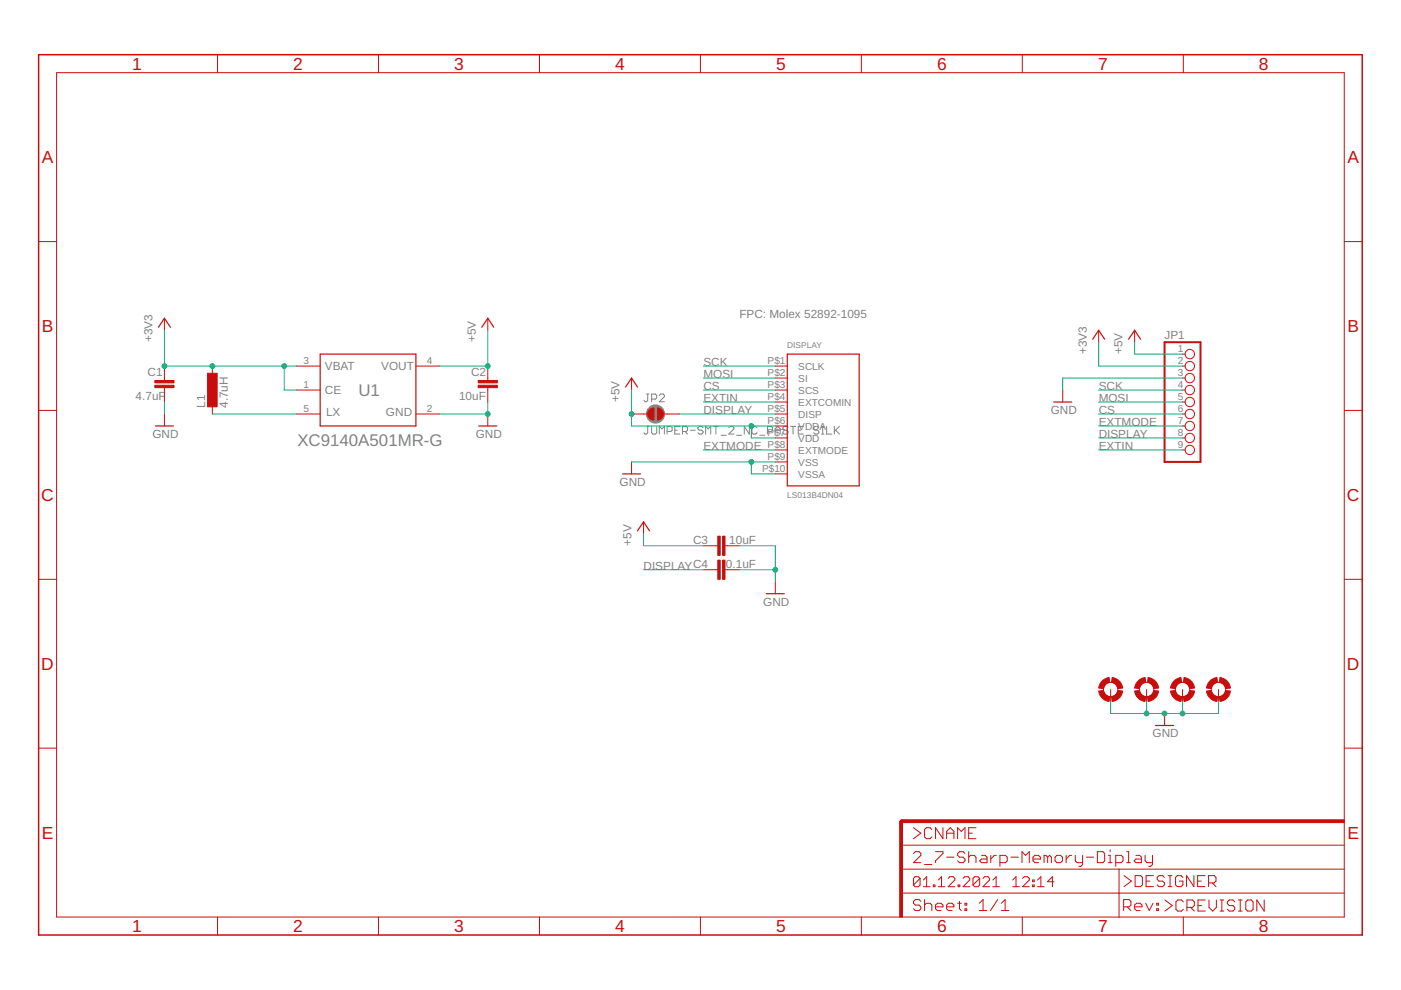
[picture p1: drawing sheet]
<svg xmlns="http://www.w3.org/2000/svg" width="297mm" height="210mm" viewBox="0 0 297 210" stroke-linecap="round" stroke-linejoin="round" font-family="sans-serif">
<g fill="none" stroke="#808080" stroke-width=".21">
<path d="M137.1 90.4h.5M137.1 83.5h.5M137.3 90.4v1.4l-.2 .2h-.3l-.3-.2M137.3 83.5v1.4l-.2 .3h-.3l-.3-.3M138.2 90.4v1.4l.2 .2h.6l.2-.2v-1.4M138.2 84.6h.8l.2-.3v-.5l-.2-.3h-.8v1.7M139.8 92v-1.6l.5 .5 .6-.5v1.6M139.8 83.8l.3-.3h.5l.3 .3v.3l-1.1 1.1h1.1M141.4 91.5h.8l.3-.3v-.5l-.3-.3h-.8v1.6M143.1 91.2h.5M144.1 90.4h-1v1.6h1M144.7 91.5h.8l.3-.3v-.5l-.3-.3h-.8v1.6"/>
<path d="M145.2 91.5l.6 .5M146.3 91.2h1.1M149.1 90.7l-.3-.3h-.5l-.3 .3v.2l.3 .3h.5l.3 .3v.3l-.3 .2h-.5l-.3-.2M149.6 92v-1.6l.6 .5 .5-.5v1.6M151.3 90.4h1M151.8 90.4v1.6M152.9 92.3h1.1M154.5 90.7l.3-.3h.5l.3 .3v.2l-1.1 1.1h1.1M156.2 92.3h1M158.9 90.4v1.6l-1.1-1.6v1.6M160.5 90.7l-.2-.3h-.6l-.3 .3v1.1l.3 .2h.6l.2-.2M161.1 92.3h1.1"/>
<path d="M162.7 91.5h.8l.3-.3v-.5l-.3-.3h-.8v1.6M164.3 91.2h1.1M164.3 92v-1.1l.6-.5 .5 .5v1.1M167.1 90.7l-.3-.3h-.6l-.2 .3v.2l.2 .3h.6l.3 .3v.3l-.3 .2h-.6l-.2-.2M167.6 90.4h1.1M168.1 90.4v1.6M169.2 91.2h.6M170.3 90.4h-1.1v1.6h1.1M170.9 92.3h1.1M173.6 90.7l-.3-.3h-.5l-.3 .3v.2l.3 .3h.5l.3 .3v.3l-.3 .2h-.5l-.3-.2M174.2 92h.5M174.2 90.4h.5"/>
<path d="M174.4 90.4v1.6M175.3 90.4v1.6h1M176.9 90.4v1.6M177.2 91.2l.8 .8M178 90.4l-1.1 1.1"/>
</g>
<circle cx="139" cy="87.8" r="1.93" fill="#808080" stroke="#808080" stroke-width=".21"/>
<g fill="none" stroke="#c90d0c" stroke-width=".25">
<path d="M33.6 69.4l1.3-1.9 1.2 1.9M67.9 75.1h20.3v15.2h-20.3zM102.2 69.4l1.2-1.9 1.3 1.9M166.9 75.1h15.3v27.9h-15.3zM231.7 71.9l1.2-1.9 1.3 1.9M239.3 71.9l1.3-1.9 1.2 1.9M33 90.3h3.8M101.5 90.3h3.8M132.6 82.1l1.3-1.9 1.3 1.9M223.4 85.2h3.8M132 100.5h3.8M135.2 112.5l1.2-1.9 1.3 1.9"/>
<path d="M162.5 125.9h3.8M245 153.8h3.8"/>
</g>
<g fill="none" stroke="#c90d0c" stroke-width=".21">
<path d="M12 15.4h273v179h-273zM46.1 11.6v3.8M80.2 11.6v3.8M114.4 11.6v3.8M148.5 11.6v3.8M182.6 11.6v3.8M216.7 11.6v3.8M250.9 11.6v3.8M8.2 51.2h3.8M285 51.2h3.8M34.9 67.5v2.5M34.9 77.6v3.1"/>
<path d="M45 77.6v2.6M62.8 77.6h5.1M88.2 77.6h5.1M103.4 67.5v2.5M103.4 77.6v3.1M164.4 77.6h2.5M232.9 70v2.6M240.6 70v2.6M250.7 77.6h.6M250.7 75.1h.6M8.2 87h3.8M34.9 82.2v3"/>
<path d="M34.9 87.8v2.5M45 85.2v2.6M62.8 82.7h5.1M62.8 87.8h5.1M88.2 87.8h5.1M103.4 82.2v3M103.4 87.8v2.5M133.9 87.8h3.4M133.9 80.2v2.5M133.9 97.9v2.6M140.6 87.8h3.5M164.4 80.2h2.5"/>
<path d="M164.4 82.7h2.5M164.4 85.2h2.5M164.4 87.8h2.5M164.4 90.3h2.5M164.4 92.9h2.5M164.4 95.4h2.5M164.4 97.9h2.5M225.3 82.7v2.5M250.7 80.2h.6M250.7 82.7h.6M250.7 85.2h.6M250.7 87.8h.6"/>
<path d="M250.7 90.3h.6M250.7 92.9h.6M250.7 95.4h.6M285 87h3.8M136.4 110.6v2.6M149.1 115.7h3.1M153.7 115.7h3.1M164.4 100.5h2.5M8.2 122.8h3.8M149.1 120.8h3.1M153.7 120.8h3.1M164.4 123.3v2.6"/>
<path d="M285 122.8h3.8M8.2 158.6h3.8M235.5 146.2v2.5M243.1 146.2v2.5M246.9 151.3v2.5M250.7 146.2v2.5M258.3 146.2v2.5M285 158.6h3.8M191.1 179.2h93.9M193.7 175.5l1.5 1.2-1.5 1.1M197.6 175.9l-.4-.4h-.8l-.4 .4v1.5l.4 .4h.8l.4-.4M199.9 175.5v2.3l-1.5-2.3v2.3"/>
<path d="M200.7 177.8v-1.5l.8-.8 .7 .8v1.5M200.7 176.7h1.5M203 177.8v-2.3l.8 .8 .8-.8v2.3M205.4 176.7h.7M206.9 175.5h-1.5v2.3h1.5M46.1 194.4v3.8M80.2 194.4v3.8M114.4 194.4v3.8M148.5 194.4v3.8M182.6 194.4v3.8M191.1 189.4h93.9M191.1 184.3h93.9"/>
<path d="M193.7 181l.4-.4h.8l.3 .4v.4l-1.5 1.5h1.5M195.1 186.2l-.4-.3h-.7l-.3 .3v1.4M195.1 186.2v1.4l-.4 .4h-.7l-.3-.4M195.1 186.2l-1.4 1.4M195.2 191.1l-.3-.4h-.8l-.4 .4v.4l.4 .4h.8l.3 .4v.4l-.3 .4h-.8l-.4-.4M195.8 188h1.4M195.8 186.6l.7-.7v2.1M196 191.9l.4-.4h.8l.4 .4v1.2M196 190.7v2.4M196 183.3h1.6M197.9 187.6h.3v.4h-.3zM198.4 192.3h1.5v-.4l-.4-.4h-.7l-.4 .4v.8l.4 .4h.7"/>
<path d="M198.4 180.6h1.5v.4l-1.5 1.5v.4M198.9 188h1.4M198.9 186.6l.7-.7v2.1M200.7 192.3h1.5v-.4l-.3-.4h-.8l-.4 .4v.8l.4 .4h.8M200.7 181.7h1.5M201 186.2l.4-.3h.7l.3 .3v.4l-1.4 1.4h1.4M203 191.5h.8M203.1 187.6h.4v.4h-.4zM203.4 191.1v1.6l.4 .4M204.2 186.2l.3-.3h.8l.3 .3v.4l-1.4 1.4h1.4M204.6 191.5h.4v.4h-.4zM204.6 192.7h.4v.4h-.4z"/>
<path d="M204.6 181l-.4-.4h-.8l-.4 .4v.4l.4 .3h.8l.4 .4v.4l-.4 .4h-.8l-.4-.4M205.4 180.6v2.3M205.4 181.7l.4-.3h.7l.4 .3v1.2M207.6 193.1h1.6M207.6 191.5l.8-.8v2.4M207.7 186.2l-.4-.3h-.6l-.4 .3v1.4M207.7 186.2v1.4l-.4 .4h-.6l-.4-.4M207.7 186.2l-1.4 1.4M208.1 181.4h.8l.4 .3v1.2h-1.2l-.4-.4 .4-.4h1.2M208.4 186.2l.3-.3h.8l.3 .3v.4l-1.4 1.4h1.4M210.1 181.4v1.5M210.5 188h1.4"/>
<path d="M210.5 186.6l.7-.7v2.1M211.2 181.4h-.4l-.7 .7M211.5 190.7l-1.5 2.4M212 182.9h1.2l.4-.4v-.8l-.4-.3h-1.2v2.3M212.3 193.1h1.6M212.3 191.5l.8-.8v2.4M214.3 181.7h1.6M214.7 188h1.4M214.7 186.6l.7-.7v2.1M216.7 182.9v-2.3l.7 .8 .8-.8v2.3M216.7 194.4v3.8M216.8 186.2l.4-.3h.7l.3 .3v.4l-1.4 1.4h1.4"/>
<path d="M218.9 187.6h.4v.4h-.4zM218.9 186.6h.4v.3h-.4zM219 182.1h1.6v-.4l-.4-.3h-.8l-.4 .3v.8l.4 .4h.8M220 188h1.4M220 186.6l.7-.7v2.1M222.1 181.7l-.4-.3h-.3v1.5M222.1 181.7v1.2M222.1 181.7l.4-.3 .4 .3v1.2M223.5 186.9h-1.4l1-1v2.1M224.1 181.4h.8l.4 .3v.8l-.4 .4h-.8l-.4-.4v-.8zM226 181.4v1.5M227.2 181.4h-.4l-.8 .7"/>
<path d="M228 181.4v1.1l.4 .4h1.1M229.5 181.4v1.9l-.3 .4h-.5M230.3 181.7h1.6M232.7 180.6h1.1l.4 .4v1.5l-.4 .4h-1.1zM235 182.9h.8M235 181.4h.4v1.5M235.4 180.2v.4M236.6 182.9h1.1l.4-.4v-.8l-.4-.3h-1.1v2.3M237.3 184.3v10.2M238.2 192.3h1.2l.4-.4v-.8l-.4-.4h-1.2v2.4M238.3 185.7l1.6 1.1-1.6 1.2M238.9 182.9h.8"/>
<path d="M238.9 180.6h.4v2.3M239 192.3l.8 .8M240.6 192.3h1.5v-.4l-.4-.4h-.7l-.4 .4v.8l.4 .4h.7M240.7 185.7h1.1l.4 .3v1.6l-.4 .4h-1.1zM240.8 181.4h.8l.4 .3v1.2h-1.2l-.3-.4 .3-.4h1.2M242.8 181.4v1.1l.4 .4h1.1M242.9 191.5l.8 1.6 .8-1.6M243 186.8h.8M244.3 181.4v1.9l-.4 .4h-.3M244.6 185.7h-1.6v2.3h1.6M245.2 191.5h.4v.4h-.4zM245.2 192.7h.4v.4h-.4z"/>
<path d="M246.9 186l-.4-.3h-.8l-.4 .3v.4l.4 .4h.8l.4 .4v.4l-.4 .4h-.8l-.4-.4M247 190.8l1.5 1.2-1.5 1.2M247.7 188h.8M247.7 185.7h.8M248.1 185.7v2.3M250.8 186l-.4-.3h-.8l-.4 .3v1.6l.4 .4h.8l.4-.4v-.8h-.8M250.9 191.2l-.4-.4h-.8l-.4 .4v1.6l.4 .4h.8l.4-.4M250.9 194.4v3.8M251.7 192.4h1.1l.4-.4v-.8l-.4-.4h-1.1v2.4M252.4 192.4l.8 .8M253.1 185.7v2.3l-1.5-2.3v2.3M253.9 186.8h.8"/>
<path d="M254 192h.8M255.5 185.7h-1.6v2.3h1.6M255.5 190.8h-1.5v2.4h1.5M256.2 187.2h1.2l.4-.4v-.8l-.4-.3h-1.2v2.3M256.3 190.8v1.6l.8 .8 .8-.8v-1.6M257 187.2l.8 .8M258.7 190.8h.8M258.7 193.2h.8M259.1 190.8v2.4M261.8 191.2l-.4-.4h-.8l-.4 .4v.4l.4 .4h.8l.4 .4v.4l-.4 .4h-.8l-.4-.4M262.6 190.8h.8M262.6 193.2h.8"/>
<path d="M263 190.8v2.4M264.5 190.8h.8l.4 .4v1.6l-.4 .4h-.8l-.4-.4v-1.6zM268 190.8v2.4l-1.5-2.4v2.4"/>
<circle cx="252.3" cy="75.1" r=".99"/>
<circle cx="252.3" cy="77.6" r=".99"/>
<circle cx="252.3" cy="87.8" r=".99"/>
<circle cx="252.3" cy="92.9" r=".99"/>
<circle cx="252.3" cy="95.4" r=".99"/>
<circle cx="252.3" cy="90.3" r=".99"/>
<circle cx="252.3" cy="80.2" r=".99"/>
<circle cx="252.3" cy="82.7" r=".99"/>
<circle cx="252.3" cy="85.2" r=".99"/>
<circle cx="235.5" cy="146.2" r="1.52"/>
<circle cx="243.1" cy="146.2" r="1.52"/>
<circle cx="250.7" cy="146.2" r="1.52"/>
<circle cx="258.3" cy="146.2" r="1.52"/>
</g>
<g fill="#c90d0c" stroke="#c90d0c" stroke-width=".21">
<path d="M248.8 144.5l.6-.5 1-.3 .1 1-.9 .4-.4 .9-1-.1 .1-.6z" fill-rule="evenodd"/>
<path d="M248.2 146.5l1-.1 .4 .9 .9 .4-.1 1a2.53 2.53 0 0 1-2.2-2.2z" fill-rule="evenodd"/>
<path d="M250.9 147.7l.9-.4 .4-.9 1.1 .1a2.54 2.54 0 0 1-2.3 2.2z" fill-rule="evenodd"/>
<path d="M251 143.7a2.52 2.52 0 0 1 2.3 2.2l-1.1 .1-.4-.9-.9-.4z" fill-rule="evenodd"/>
<path d="M256.4 144.5l.6-.5 1-.3 .1 1-.8 .4-.5 .9-1-.1 .1-.6z" fill-rule="evenodd"/>
<path d="M255.8 146.5l1-.1 .5 .9 .8 .4-.1 1a2.53 2.53 0 0 1-2.2-2.2z" fill-rule="evenodd"/>
<path d="M258.5 147.7l.9-.4 .5-.9 1 .1a2.54 2.54 0 0 1-2.2 2.2z" fill-rule="evenodd"/>
<path d="M258.7 143.7a2.52 2.52 0 0 1 2.2 2.2l-1 .1-.5-.9-.9-.4z" fill-rule="evenodd"/>
<path d="M241.2 144.5l.6-.5 1-.3 .1 1-.9 .4-.4 .9-1-.1 .1-.6z" fill-rule="evenodd"/>
<path d="M240.6 146.5l1-.1 .4 .9 .9 .4-.1 1a2.53 2.53 0 0 1-2.2-2.2z" fill-rule="evenodd"/>
<path d="M243.3 147.7l.6-.2a1.4 1.4 0 0 0 .7-1.1l1 .1a2.48 2.48 0 0 1-2.2 2.2z" fill-rule="evenodd"/>
<path d="M243.4 143.7a2.52 2.52 0 0 1 2.2 2.2l-1 .1-.4-.9-.9-.4z" fill-rule="evenodd"/>
<path d="M233.5 144.5l.7-.5 1-.3 .1 1-.9 .4-.4 .9-1.1-.1 .2-.6z" fill-rule="evenodd"/>
<path d="M232.9 146.5l1.1-.1 .4 .9 .9 .4-.1 1a2.53 2.53 0 0 1-2.3-2.2z" fill-rule="evenodd"/>
<path d="M235.7 147.7l.6-.2a1.4 1.4 0 0 0 .7-1.1l1 .1a2.48 2.48 0 0 1-2.2 2.2z" fill-rule="evenodd"/>
<path d="M235.8 143.7a2.52 2.52 0 0 1 2.2 2.2l-1 .1-.4-.9-.9-.4z" fill-rule="evenodd"/>
<path d="M139.4 86.5a1.27 1.27 0 0 1 1.2 1.3 1.27 1.27 0 0 1-1.2 1.2z" fill-rule="evenodd"/>
<path d="M137.6 86.9l1-.4v2.5a1.26 1.26 0 0 1-1.2-.7 1.26 1.26 0 0 1 .2-1.4z" fill-rule="evenodd"/>
</g>
<g fill="#c90d0c" stroke="#c90d0c" stroke-width=".21">
<path d="M190.8 174.1h.5v20.3h-.5z"/>
<path d="M191 173.8h94v.6h-94z"/>
<path d="M44 79.1h2v7.2h-2z"/>
<path d="M101.4 81.7h4.1v.5h-4.1z"/>
<path d="M101.4 80.7h4.1v.5h-4.1z"/>
<path d="M32.8 81.7h4.1v.5h-4.1z"/>
<path d="M32.8 80.7h4.1v.5h-4.1z"/>
<path d="M153.2 113.7h.5v4.1h-.5z"/>
<path d="M152.2 113.7h.5v4.1h-.5z"/>
<path d="M153.2 118.8h.5v4h-.5z"/>
<path d="M152.2 118.8h.5v4h-.5z"/>
</g>
<path d="M192.3 174.1h-1.2v1.3" fill="none" stroke="#c90d0c" stroke-width=".61"/>
<path d="M8.2 11.6h280.6v186.6h-280.6z" fill="none" stroke="#c90d0c" stroke-width=".32"/>
<path d="M246.9 72.6h7.6v25.3h-7.6z" fill="none" stroke="#c90d0c" stroke-width=".42"/>
<g fill="none" stroke="#0dab76" stroke-width=".21">
<path d="M34.9 70v7.6h27.9M60.3 77.6v5.1h2.5M103.4 70v7.6h-10.1M149.1 77.6h15.3M232.9 72.6v5h17.8M240.6 72.6v2.5h10.1M34.9 85.2v2.6M45 87.8h17.8M103.4 85.2v2.6h-10.1M133.9 97.9h30.5M133.9 82.7v7.6h30.5M144.1 87.8h20.3"/>
<path d="M149.1 80.2h15.3M149.1 95.4h15.3M149.1 85.2h15.3M149.1 82.7h15.3M159.3 97.9v2.6h5.1M159.3 90.3v2.6h5.1M232.9 87.8h17.8M232.9 95.4h17.8M232.9 90.3h17.8M232.9 85.2h17.8M232.9 82.7h17.8M232.9 92.9h17.8"/>
<path d="M250.7 80.2h-25.4v2.5M136.4 113.2v2.5h12.7M156.8 115.7h7.6v7.6M136.4 120.8h12.7M156.8 120.8h7.6M235.5 148.7v2.6h22.8v-2.6M243.1 148.7v2.6M250.7 148.7v2.6"/>
</g>
<g fill="#0dab76" stroke="#0dab76" stroke-width=".21">
<circle cx="159.3" cy="97.9" r=".51"/>
<circle cx="103.4" cy="87.8" r=".51"/>
<circle cx="164.4" cy="120.8" r=".51"/>
<circle cx="250.7" cy="151.3" r=".51"/>
<circle cx="243.1" cy="151.3" r=".51"/>
<circle cx="246.9" cy="151.3" r=".51"/>
<circle cx="159.3" cy="90.3" r=".51"/>
<circle cx="133.9" cy="87.8" r=".51"/>
<circle cx="103.4" cy="77.6" r=".51"/>
<circle cx="60.3" cy="77.6" r=".51"/>
<circle cx="45" cy="77.6" r=".51"/>
<circle cx="34.9" cy="77.6" r=".51"/>
</g>
<g font-size="3.7" fill="#c90d0c">
<text x="28" y="14.8">1</text>
<text x="62.2" y="14.8">2</text>
<text x="96.3" y="14.8">3</text>
<text x="130.4" y="14.8">4</text>
<text x="164.5" y="14.8">5</text>
<text x="198.7" y="14.8">6</text>
<text x="232.8" y="14.8">7</text>
<text x="266.9" y="14.8">8</text>
<text x="8.9" y="34.6">A</text>
<text x="285.7" y="34.6">A</text>
<text x="8.9" y="70.4">B</text>
<text x="285.7" y="70.4">B</text>
<text x="8.8" y="106.2">C</text>
<text x="285.6" y="106.2">C</text>
<text x="8.8" y="142">D</text>
<text x="285.6" y="142">D</text>
<text x="8.9" y="177.8">E</text>
<text x="285.7" y="177.8">E</text>
<text x="28" y="197.6">1</text>
<text x="62.2" y="197.6">2</text>
<text x="96.3" y="197.6">3</text>
<text x="130.4" y="197.6">4</text>
<text x="164.5" y="197.6">5</text>
<text x="198.7" y="197.6">6</text>
<text x="232.8" y="197.6">7</text>
<text x="266.9" y="197.6">8</text>
</g>
<g font-size="3.6" fill="#808080">
<text x="76" y="84">U1</text>
<text x="63" y="94.6">XC9140A501MR-G</text>
</g>
<g font-size="2.5" fill="#808080">
<text x="156.8" y="67.5">FPC: Molex 52892-1095</text>
<text x="246.9" y="71.9">JP1</text>
<text x="32.3" y="72.5" transform="rotate(-90 32.3 72.5)">+3V3</text>
<text x="100.9" y="72.5" transform="rotate(-90 100.9 72.5)">+5V</text>
<text x="149.1" y="77.6">SCK</text>
<text x="230.4" y="75.1" transform="rotate(-90 230.4 75.1)">+3V3</text>
<text x="238" y="75.1" transform="rotate(-90 238 75.1)">+5V</text>
<text x="31.3" y="79.8">C1</text>
<text x="68.9" y="78.4">VBAT</text>
<text x="68.9" y="83.5">CE</text>
<text x="80.8" y="78.4">VOUT</text>
<text x="99.9" y="79.8">C2</text>
<text x="149.1" y="82.7">CS</text>
<text x="149.1" y="80.2">MOSI</text>
<text x="232.9" y="82.7">SCK</text>
<text x="28.8" y="84.9">4.7uF</text>
<text x="43.5" y="86.5" transform="rotate(-90 43.5 86.5)">L1</text>
<text x="48.3" y="86.5" transform="rotate(-90 48.3 86.5)">4.7uH</text>
<text x="69.1" y="88.3">LX</text>
<text x="81.8" y="88.3">GND</text>
<text x="97.3" y="84.9">10uF</text>
<text x="131.4" y="85.2" transform="rotate(-90 131.4 85.2)">+5V</text>
<text x="149.1" y="85.2">EXTIN</text>
<text x="149.1" y="87.8">DISPLAY</text>
<text x="222.8" y="87.8">GND</text>
<text x="232.9" y="87.8">CS</text>
<text x="232.9" y="85.2">MOSI</text>
<text x="32.3" y="92.9">GND</text>
<text x="100.9" y="92.9">GND</text>
<text x="149.1" y="95.4">EXTMODE</text>
<text x="232.9" y="90.3">EXTMODE</text>
<text x="232.9" y="95.4">EXTIN</text>
<text x="232.9" y="92.9">DISPLAY</text>
<text x="131.4" y="103">GND</text>
<text x="133.9" y="115.7" transform="rotate(-90 133.9 115.7)">+5V</text>
<text x="147" y="115.3">C3</text>
<text x="154.6" y="115.3">10uF</text>
<text x="136.4" y="120.8">DISPLAYC4</text>
<text x="153.9" y="120.4">0.1uF</text>
<text x="161.8" y="128.4">GND</text>
<text x="244.4" y="156.3">GND</text>
</g>
<g font-size="2.1" fill="#808080">
<text x="64.3" y="77.3">3</text>
<text x="90.5" y="77.3">4</text>
<text x="162.7" y="77.3">P$1</text>
<text x="249.7" y="74.7">1</text>
<text x="249.7" y="77.3">2</text>
<text x="64.3" y="82.4">1</text>
<text x="162.7" y="79.8">P$2</text>
<text x="162.7" y="82.4">P$3</text>
<text x="169.3" y="78.4">SCLK</text>
<text x="169.3" y="80.9">SI</text>
<text x="169.3" y="83.5">SCS</text>
<text x="249.7" y="79.8">3</text>
<text x="249.7" y="82.4">4</text>
<text x="64.3" y="87.4">5</text>
<text x="90.5" y="87.4">2</text>
<text x="162.7" y="84.9">P$4</text>
<text x="162.7" y="87.4">P$5</text>
<text x="162.7" y="90">P$6</text>
<text x="169.3" y="86">EXTCOMIN</text>
<text x="169.3" y="88.5">DISP</text>
<text x="249.7" y="84.9">5</text>
<text x="249.7" y="87.4">6</text>
<text x="249.7" y="90">7</text>
<text x="162.7" y="92.5">P$7</text>
<text x="162.7" y="95">P$8</text>
<text x="169.3" y="91.1">VDDA</text>
<text x="169.3" y="93.6">VDD</text>
<text x="249.7" y="92.5">8</text>
<text x="249.7" y="95">9</text>
<text x="161.6" y="100.1">P$10</text>
<text x="162.7" y="97.6">P$9</text>
<text x="169.3" y="96.2">EXTMODE</text>
<text x="169.3" y="98.7">VSS</text>
<text x="169.3" y="101.2">VSSA</text>
</g>
<g font-size="1.8" fill="#808080">
<text x="166.9" y="73.8">DISPLAY</text>
<text x="166.9" y="105.6">LS013B4DN04</text>
</g>
</svg>
